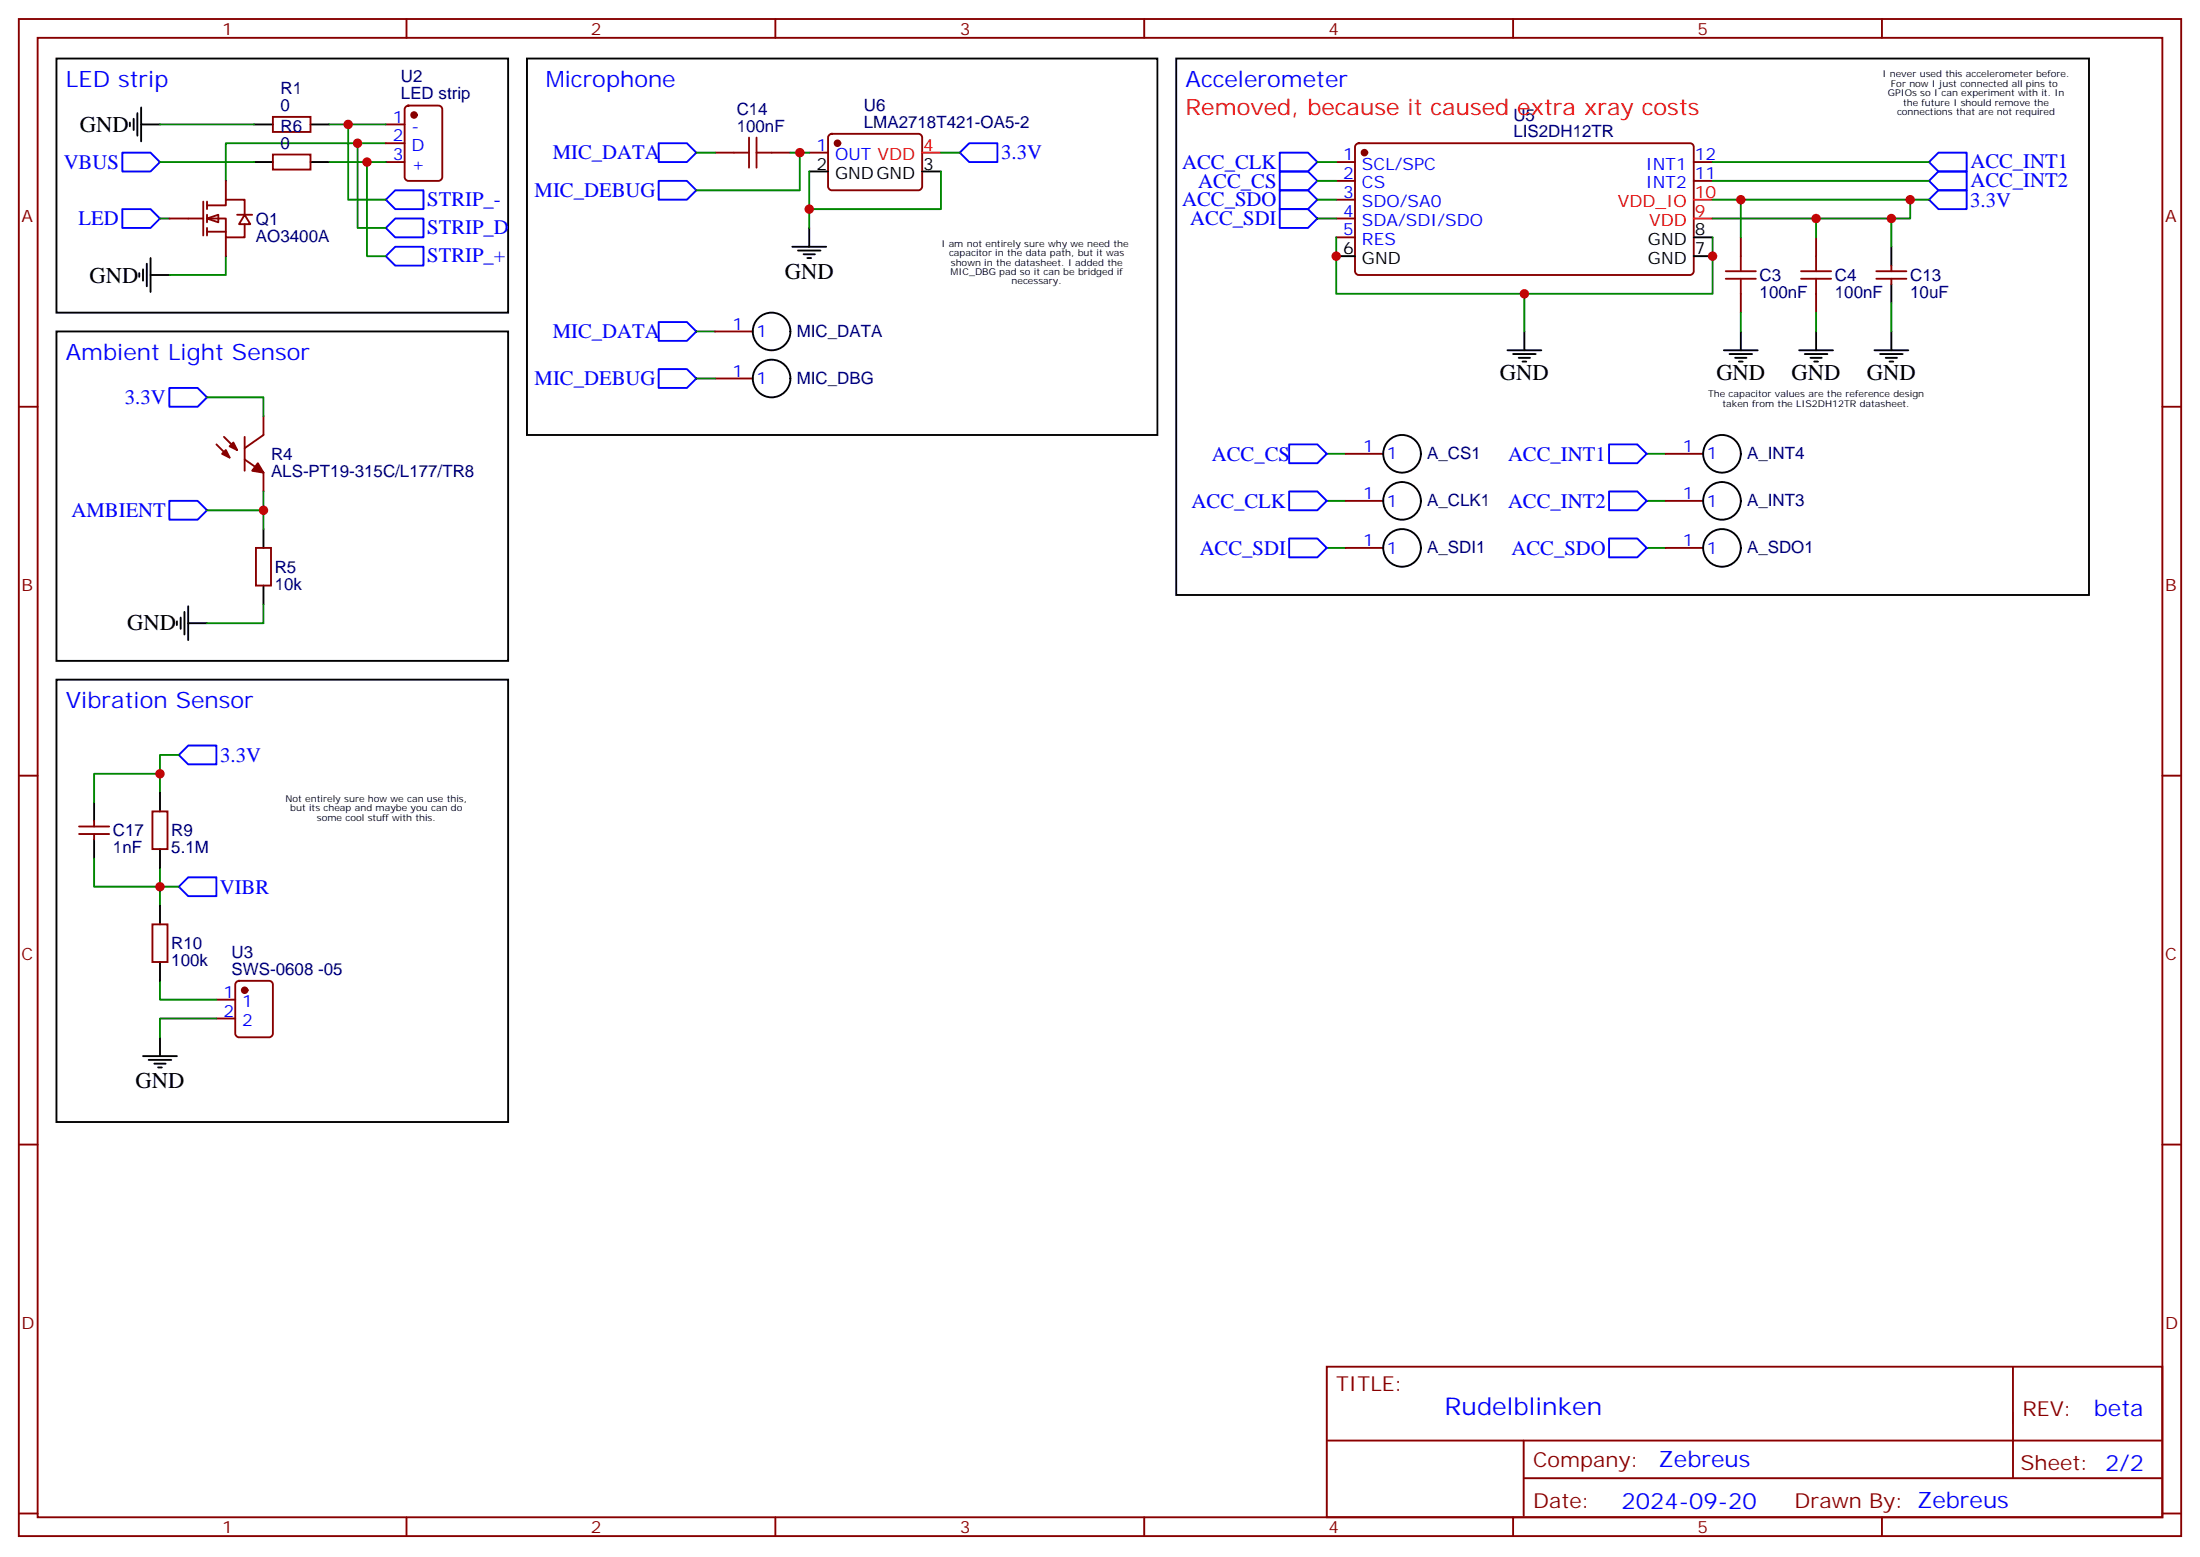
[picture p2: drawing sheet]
<svg xmlns="http://www.w3.org/2000/svg" width="412mm" height="292mm" viewBox="0 0 412 292" stroke-linecap="round" stroke-linejoin="round" font-family="sans-serif">
<g fill="none" stroke="#870000" stroke-width=".35">
<path d="M3.5 3.6h405.4v284.3h-405.4zM7.1 7.1h398.2v277.3h-398.2zM76.2 3.6v3.5M145.3 3.6v3.5M214.5 3.6v3.5M283.6 3.6v3.5M352.8 3.6v3.5M250.5 30.4h3.5M250.5 33.9h3.5M250.5 37.4h3.5M254.2 27.1l.5-.3h62.1a.71 .71 0 0 1 .7 .8v23.2a.76 .76 0 0 1-.7 .7h-62.1a.76 .76 0 0 1-.7-.7v-23.2zM317.5 30.4h3.5"/>
<path d="M317.5 33.9h3.5M250.5 41h3.5M250.5 44.5h3.5M326.3 44.5v3.5M326.3 55.1v3.5M340.4 44.5v3.5M340.4 55.1v3.5M351.7 52.2h5.7M351.7 50.8h5.7M354.5 49.8v1M354.5 52.2v1.1M3.5 76.2h3.6"/>
<path d="M49.4 78v3.5l-3.5 2.5M405.3 76.2h3.6M40.6 83.3l2.4 2.5M42 81.9l2.4 2.4M45.9 81.9v6.3M45.9 86.1l3.5 2.5v3.5M48 102.7h2.8v7h-2.8zM3.5 145.4h3.6M405.3 145.4h3.6M3.5 214.5h3.6M405.3 214.5h3.6M248.7 256.2h156.6v28.2h-156.6z"/>
<path d="M377.3 256.2v20.9M248.7 270h156.5M285.6 277.1h119.6M285.6 270v14.1M3.5 283.7h3.6M76.2 284.4v3.5M145.3 284.4v3.5M214.5 284.4v3.5M283.6 284.4v3.5M352.8 284.4v3.5M405.3 283.7h3.6"/>
</g>
<path d="M22.9 28.6h5.3l1.8 1.8-1.8 1.7h-5.3zM22.9 39.2h5.3l1.8 1.8-1.8 1.7h-5.3zM239.9 28.6h5.3l1.7 1.8-1.7 1.7h-5.3zM239.9 32.1h5.3l1.7 1.8-1.7 1.8h-5.3zM239.9 35.7h5.3l1.7 1.7-1.7 1.8h-5.3zM239.9 39.2h5.3l1.7 1.8-1.7 1.7h-5.3zM361.6 37.4l1.8-1.7h5.3v3.5h-5.3zM361.6 30.4l1.8-1.8h5.3v3.5h-5.3zM361.6 33.9l1.8-1.8h5.3v3.6h-5.3zM31.7 72.7h5.3l1.8 1.8-1.8 1.7h-5.3zM31.7 93.9h5.3l1.8 1.7-1.8 1.8h-5.3z" fill="none" stroke="#00f" stroke-width=".35"/>
<g fill="none" stroke="#008700" stroke-width=".35">
<path d="M72.3 26.8h-30v7.1M246.9 37.4h3.6M246.9 30.4h3.6M246.9 33.9h3.6M321 37.4h40.6M321 30.4h40.6M321 33.9h40.6M326.3 37.4v7.1M358.1 37.4v3.6h-37.1M30 41h1.7M42.3 48v3.5h-10.6M246.9 41h3.6"/>
<path d="M250.5 44.5v10.6h35.3v7M321 44.5v10.6h-35.2M326.3 58.6v3.5M340.4 41v3.5M340.4 58.6v3.5M354.5 41v5.2M354.5 56.8v5.3M38.8 74.5h10.6v3.5M38.8 95.6h10.6M49.4 92.1v7.1M49.4 113.3v3.5h-10.6"/>
</g>
<g fill="none" stroke="#000" stroke-width=".35">
<path d="M10.6 11h84.6v47.6h-84.6zM220.5 11h171.1v100.5h-171.1zM26.1 51.2v.7M26.8 50.5v2.1M27.5 49.4v4.3M28.2 51.5h3.5M28.2 48.4v6.3M250.5 48h3.5M317.5 48h3.5M317.5 44.5h3.5M354.5 46.2v3.6M354.5 53.3v3.5"/>
<path d="M10.6 62.1h84.6v61.8h-84.6zM282.6 65.7h6.3M283.6 66.4h4.3M284.7 67.1h2.1M285.4 67.8h.7M285.8 62.1v3.6M323.1 65.7h6.4M324.2 66.4h4.2M325.3 67.1h2.1M326 67.8h.7M326.3 62.1v3.6M337.3 65.7h6.3"/>
<path d="M338.3 66.4h4.2M339.4 67.1h2.1M340.1 67.8h.7M340.4 62.1v3.6M351.4 65.7h6.3M352.4 66.4h4.3M353.5 67.1h2.1M354.2 67.8h.7M354.5 62.1v3.6M49.4 99.2v3.5M33.2 116.5v.7M33.9 115.7v2.2"/>
<path d="M34.6 114.7v4.2M35.3 116.8h3.5M35.3 113.6v6.4M49.4 109.7v3.6"/>
</g>
<g fill="#870000" stroke="#870000" stroke-width=".35">
<path d="M43 83.6l.7-.7 .7 1.4z"/>
<path d="M41.6 85.1l.7-.8 .7 1.5z"/>
<path d="M48.3 86.8l1.1 1.8-2.1-.4z"/>
<circle cx="255.8" cy="28.6" r=".53"/>
</g>
<path d="M317.5 37.4h3.5M317.5 41h3.5" fill="none" stroke="#f00" stroke-width=".35"/>
<path d="M323.5 52.2h5.6M323.5 50.8h5.6M326.3 48v2.8M326.3 52.2v2.9M337.6 52.2h5.7M337.6 50.8h5.7M340.4 48v2.8M340.4 52.2v2.9" fill="none" stroke="#a10000" stroke-width=".35"/>
<g fill="#fff" stroke="#870000" stroke-width=".35">
<path d="M38.8 41l2.1-.7v1.4z"/>
<path d="M45.9 40.3l1 1.7h-2.1z"/>
</g>
<g fill="none" stroke="#870000" stroke-width=".35">
<path d="M76.1 20l.5-.2h5.6a.71 .71 0 0 1 .7 .7v12.7a.76 .76 0 0 1-.7 .7h-5.6a.76 .76 0 0 1-.8-.7v-12.7zM38.1 37.8v6.3M38.8 38.5h3.5v-1.1h3.6v2.9M38.8 37.8v1.4M42.3 33.9v3.5M51.2 21.9h7v2.8h-7zM51.2 29h7v2.8h-7zM72.3 23.3h3.5M72.3 26.8h3.5M72.3 30.4h3.5M134.1 28.6h3.5M144.6 28.6h3.6"/>
<path d="M151.7 28.6h3.5M155.5 25.3l.4-.2h16.3a.71 .71 0 0 1 .7 .7v9.2a.76 .76 0 0 1-.7 .7h-16.3a.76 .76 0 0 1-.7-.7v-9.2zM31.7 41h6.4M38.8 41h3.5v3.5h3.6v-2.5M38.8 43.4h3.5M38.8 40.3v1.4M38.8 42.7v1.4M42.3 44.5v3.5M44.4 40.3h2.9M134.1 70.9h7M134.1 62.1h7M252.2 93.9h7.1"/>
<path d="M252.2 85.1h7.1M312.2 93.9h7.1M312.2 85.1h7.1M252.2 102.7h7.1M312.2 102.7h7.1M14.8 154.9h5.7M14.8 156.3h5.7M17.6 153.8v1.1M17.6 156.3v1.1M28.6 152.1h2.8v7h-2.8zM28.6 173.2h2.8v7.1h-2.8zM40.6 187.4h3.5"/>
<path d="M40.6 190.9h3.5M44.3 184l.5-.2h5.6a.71 .71 0 0 1 .8 .7v9.2a.76 .76 0 0 1-.8 .7h-5.6a.76 .76 0 0 1-.7-.7v-9.2z"/>
</g>
<g fill="#870000" stroke="#870000" stroke-width=".35">
<circle cx="77.6" cy="21.6" r=".53"/>
<circle cx="45.9" cy="185.6" r=".53"/>
<circle cx="157" cy="26.8" r=".53"/>
</g>
<g fill="none" stroke="#000" stroke-width=".35">
<path d="M98.8 11h118.2v70.5h-118.2zM24.3 23v.7M25 22.3v2.1M25.8 21.2v4.2M26.5 23.3h3.5M26.5 20.1v6.4M47.6 23.3h3.6M47.6 30.4h3.6M58.2 23.3h3.5M58.2 30.4h3.5M151.7 32.1h3.5M172.9 32.1h3.5"/>
<path d="M148.5 46.2h6.4M149.6 47h4.2M150.6 47.7h2.2M151.3 48.4h.7M151.7 42.7v3.5M10.6 127.4h84.6v82.9h-84.6zM17.6 150.3v3.5M17.6 157.4v3.5M30 148.6v3.5M30 159.1v3.6M30 169.7v3.5M26.8 197.9h6.4"/>
<path d="M27.9 198.6h4.2M28.9 199.4h2.1M30 180.3v3.5M30 194.4v3.5M29.6 200.1h.7"/>
<circle cx="144.6" cy="70.9" r="3.5"/>
<circle cx="144.6" cy="62.1" r="3.5"/>
<circle cx="262.8" cy="85.1" r="3.5"/>
<circle cx="262.8" cy="93.9" r="3.5"/>
<circle cx="322.8" cy="85.1" r="3.5"/>
<circle cx="322.8" cy="93.9" r="3.5"/>
<circle cx="262.8" cy="102.7" r="3.5"/>
<circle cx="322.8" cy="102.7" r="3.5"/>
</g>
<g fill="none" stroke="#008700" stroke-width=".35">
<path d="M30 23.3h17.6M30 30.4h17.6M61.7 23.3h10.6M61.7 30.4h10.6M65.3 23.3v14.1h7M67 26.8v15.9h5.3M68.8 30.4v17.6h3.5M130.5 28.6h3.6M148.2 28.6h3.5M149.9 28.6v7.1h-19.4M151.7 32.1v7.1M176.4 32.1v7.1h-24.7v3.5"/>
<path d="M176.4 28.6h3.5M130.5 70.9h3.6M130.5 62.1h3.6M248.7 93.9h3.5M248.7 85.1h3.5M308.7 93.9h3.5M308.7 85.1h3.5M248.7 102.7h3.5M308.7 102.7h3.5M30 148.6v-3.6h-12.4v5.3M33.5 141.5h-3.5v3.5M17.6 160.9v5.3h15.9"/>
<path d="M30 162.7v7M30 183.8v3.6h10.6M40.6 190.9h-10.6v3.5"/>
</g>
<g fill="none" stroke="#00f" stroke-width=".35">
<path d="M72.3 37.4l1.8-1.7h5.3v3.5h-5.3zM123.5 26.8h5.3l1.7 1.8-1.7 1.8h-5.3zM123.5 33.9h5.3l1.7 1.8-1.7 1.7h-5.3zM181.7 26.8h5.3v3.6h-5.3l-1.8-1.8zM72.3 42.7l1.8-1.7h5.3v3.5h-5.3zM72.3 48l1.8-1.8h5.3v3.6h-5.3zM123.5 69.2h5.3l1.7 1.7-1.7 1.8h-5.3zM123.5 60.4h5.3l1.7 1.7-1.7 1.8h-5.3zM241.7 92.1h5.2l1.8 1.8-1.8 1.7h-5.2zM241.7 83.3h5.2l1.8 1.8-1.8 1.7h-5.2zM301.6 92.1h5.3l1.8 1.8-1.8 1.7h-5.3zM301.6 83.3h5.3l1.8 1.8-1.8 1.7h-5.3z"/>
<path d="M241.7 100.9h5.2l1.8 1.8-1.8 1.8h-5.2zM301.6 100.9h5.3l1.8 1.8-1.8 1.8h-5.3zM33.5 141.5l1.8-1.8h5.3v3.6h-5.3zM35.3 164.4h5.3v3.6h-5.3l-1.8-1.8z"/>
</g>
<path d="M137.6 28.6h2.8M140.4 25.8v5.6M141.8 28.6h2.8M141.8 25.8v5.6" fill="none" stroke="#a10000" stroke-width=".35"/>
<path d="M172.9 28.6h3.5" fill="none" stroke="#f00" stroke-width=".35"/>
<g fill="#c00">
<circle cx="49.4" cy="95.6" r=".88"/>
<circle cx="285.8" cy="55.1" r=".88"/>
<circle cx="321" cy="48" r=".88"/>
<circle cx="358.1" cy="37.4" r=".88"/>
<circle cx="340.4" cy="41" r=".88"/>
<circle cx="326.3" cy="37.4" r=".88"/>
<circle cx="354.5" cy="41" r=".88"/>
<circle cx="250.5" cy="48" r=".88"/>
<circle cx="65.3" cy="23.3" r=".88"/>
<circle cx="67" cy="26.8" r=".88"/>
<circle cx="68.8" cy="30.4" r=".88"/>
<circle cx="149.9" cy="28.6" r=".88"/>
<circle cx="151.7" cy="39.2" r=".88"/>
<circle cx="30" cy="145" r=".88"/>
<circle cx="30" cy="166.2" r=".88"/>
</g>
<text font-size="4.6" fill="#00f" x="270.8" y="265.2">Rudelblinken</text>
<g font-size="4.2" fill="#00f">
<text x="12.3" y="16.3">LED strip</text>
<text x="102.3" y="16.3">Microphone</text>
<text x="222.2" y="16.3">Accelerometer</text>
<text x="12.3" y="67.4">Ambient Light Sensor</text>
<text x="12.3" y="132.7">Vibration Sensor</text>
<text x="392.5" y="265.4">beta</text>
<text x="310.9" y="275">Zebreus</text>
<text x="304" y="282.8">2024-09-20</text>
</g>
<text font-size="4.2" fill="#f00" x="222.2" y="21.6">Removed, because it caused extra xray costs</text>
<g font-size="4.2">
<text x="15" y="24.7">GND</text>
<text x="16.8" y="53">GND</text>
<text x="147.1" y="52.3">GND</text>
<text x="281.2" y="71.3">GND</text>
<text x="321.7" y="71.3">GND</text>
<text x="335.8" y="71.3">GND</text>
<text x="350" y="71.3">GND</text>
<text x="23.8" y="118.1">GND</text>
<text x="25.4" y="204">GND</text>
</g>
<g font-size="3.9" fill="#00f">
<text x="103.6" y="29.9">MIC_DATA</text>
<text x="187.7" y="29.8">3.3V</text>
<text x="11.9" y="31.6">VBUS</text>
<text x="221.6" y="31.6">ACC_CLK</text>
<text x="224.6" y="35.2">ACC_CS</text>
<text x="369.4" y="31.6">ACC_INT1</text>
<text x="369.4" y="35.1">ACC_INT2</text>
<text x="80.1" y="38.6">STRIP_-</text>
<text x="100.2" y="36.9">MIC_DEBUG</text>
<text x="221.6" y="38.7">ACC_SDO</text>
<text x="369.3" y="38.8">3.3V</text>
<text x="14.7" y="42.2">LED</text>
<text x="80.1" y="43.9">STRIP_D</text>
<text x="223.1" y="42.2">ACC_SDI</text>
<text x="80.1" y="49.2">STRIP_+</text>
<text x="103.6" y="63.4">MIC_DATA</text>
<text x="23.4" y="75.7">3.3V</text>
<text x="100.2" y="72.2">MIC_DEBUG</text>
<text x="227.2" y="86.3">ACC_CS</text>
<text x="282.7" y="86.3">ACC_INT1</text>
<text x="223.4" y="95.1">ACC_CLK</text>
<text x="282.7" y="95.1">ACC_INT2</text>
<text x="13.4" y="96.9">AMBIENT</text>
<text x="224.9" y="104">ACC_SDI</text>
<text x="283.3" y="104">ACC_SDO</text>
<text x="41.3" y="142.8">3.3V</text>
<text x="41.2" y="167.5">VIBR</text>
</g>
<g font-size="3.9" fill="#800">
<text x="250.5" y="260.7">TITLE:</text>
<text x="379.1" y="265.4">REV:</text>
<text x="287.4" y="274.9">Company:</text>
<text x="378.7" y="275.6">Sheet: 2/2</text>
<text x="287.4" y="282.6">Date:</text>
<text x="336.4" y="282.7">Drawn By: Zebreus</text>
</g>
<g font-size="3.2" fill="#800">
<text x="41.6" y="6.6">1</text>
<text x="110.8" y="6.6">2</text>
<text x="179.9" y="6.6">3</text>
<text x="249.1" y="6.6">4</text>
<text x="318.2" y="6.6">5</text>
<text x="4.1" y="41.7">A</text>
<text x="405.9" y="41.7">A</text>
<text x="4.1" y="110.8">B</text>
<text x="405.9" y="110.8">B</text>
<text x="4.1" y="180">C</text>
<text x="405.9" y="180">C</text>
<text x="4.1" y="249.1">D</text>
<text x="405.9" y="249.1">D</text>
<text x="41.6" y="287.4">1</text>
<text x="110.8" y="287.4">2</text>
<text x="179.9" y="287.4">3</text>
<text x="249.1" y="287.4">4</text>
<text x="318.2" y="287.4">5</text>
</g>
<g font-size="3.2" fill="#000080">
<text x="52.6" y="17.6">R1</text>
<text x="75.2" y="15.4">U2</text>
<text x="52.6" y="20.8">0</text>
<text x="75.2" y="18.6">LED strip</text>
<text x="138.1" y="21.6">C14</text>
<text x="161.9" y="23.9">LMA2718T421-OA5-2</text>
<text x="161.9" y="20.7">U6</text>
<text x="283.7" y="22.7">U5</text>
<text x="52.6" y="27.9">0</text>
<text x="52.6" y="24.7">R6</text>
<text x="138.1" y="24.7">100nF</text>
<text x="283.7" y="25.7">LIS2DH12TR</text>
<text x="48" y="45.3">AO3400A</text>
<text x="48" y="42.1">Q1</text>
<text x="329.8" y="52.7">C3</text>
<text x="344" y="52.7">C4</text>
<text x="358.1" y="52.7">C13</text>
<text x="329.8" y="55.8">100nF</text>
<text x="344" y="55.9">100nF</text>
<text x="358.1" y="55.9">10uF</text>
<text x="149.3" y="63.1">MIC_DATA</text>
<text x="149.3" y="71.9">MIC_DBG</text>
<text x="50.8" y="89.3">ALS-PT19-315C/L177/TR8</text>
<text x="50.8" y="86.2">R4</text>
<text x="267.5" y="86.1">A_CS1</text>
<text x="327.5" y="86.1">A_INT4</text>
<text x="267.5" y="94.9">A_CLK1</text>
<text x="327.5" y="94.9">A_INT3</text>
<text x="51.5" y="107.4">R5</text>
<text x="267.5" y="103.7">A_SDI1</text>
<text x="327.5" y="103.7">A_SDO1</text>
<text x="51.5" y="110.6">10k</text>
<text x="21.2" y="159.9">1nF</text>
<text x="21.2" y="156.7">C17</text>
<text x="32.1" y="159.9">5.1M</text>
<text x="32.1" y="156.7">R9</text>
<text x="32.1" y="177.9">R10</text>
<text x="43.4" y="179.6">U3</text>
<text x="32.1" y="181.1">100k</text>
<text x="43.4" y="182.8">SWS-0608 -05</text>
</g>
<g font-size="3.2" fill="#00f">
<text x="73.7" y="23">1</text>
<text x="73.7" y="26.5">2</text>
<text x="77.2" y="24.7">-</text>
<text x="77.2" y="28.3">D</text>
<text x="153" y="28.3">1</text>
<text x="73.7" y="30">3</text>
<text x="77.2" y="31.8">+</text>
<text x="156.5" y="30">OUT VDD</text>
<text x="251.8" y="30">1</text>
<text x="251.8" y="33.5">2</text>
<text x="255.3" y="31.8">SCL/SPC</text>
<text x="255.3" y="35.3">CS</text>
<text x="308.5" y="35.3">INT2</text>
<text x="308.5" y="31.8">INT1</text>
<text x="317.7" y="33.5">11</text>
<text x="317.7" y="30">12</text>
<text x="251.8" y="37.1">3</text>
<text x="251.8" y="40.6">4</text>
<text x="255.3" y="38.8">SDO/SA0</text>
<text x="251.8" y="44.1">5</text>
<text x="255.3" y="42.4">SDA/SDI/SDO</text>
<text x="255.3" y="45.9">RES</text>
<text x="137.3" y="61.8">1</text>
<text x="141.8" y="63.2">1</text>
<text x="137.3" y="70.6">1</text>
<text x="141.8" y="72">1</text>
<text x="255.5" y="84.7">1</text>
<text x="260" y="86.1">1</text>
<text x="315.5" y="84.7">1</text>
<text x="320" y="86.1">1</text>
<text x="255.5" y="93.5">1</text>
<text x="260" y="94.9">1</text>
<text x="315.5" y="93.5">1</text>
<text x="320" y="94.9">1</text>
<text x="255.5" y="102.3">1</text>
<text x="260" y="103.8">1</text>
<text x="315.5" y="102.3">1</text>
<text x="320" y="103.8">1</text>
<text x="41.9" y="187">1</text>
<text x="41.9" y="190.5">2</text>
<text x="45.4" y="188.8">1</text>
<text x="45.4" y="192.3">2</text>
</g>
<g font-size="3.2" fill="#f00">
<text x="173" y="28.3">4</text>
<text x="303.3" y="38.8">VDD_IO</text>
<text x="317.7" y="40.6">9</text>
<text x="317.7" y="37.1">10</text>
<text x="309.1" y="42.4">VDD</text>
</g>
<g font-size="3.2">
<text x="153" y="31.8">2</text>
<text x="156.5" y="33.5">GNDGND</text>
<text x="173" y="31.8">3</text>
<text x="251.8" y="47.7">6</text>
<text x="308.9" y="45.9">GND</text>
<text x="317.7" y="47.7">7</text>
<text x="317.7" y="44.1">8</text>
<text x="255.3" y="49.4">GND</text>
<text x="308.9" y="49.4">GND</text>
</g>
<g font-size="1.8">
<text x="352.9" y="14.5">I never used this accelerometer before.</text>
<text x="354.5" y="16.3">For now I just connected all pins to</text>
<text x="353.9" y="18">GPIOs so I can experiment with it. In</text>
<text x="355.6" y="21.6">connections that are not required</text>
<text x="356.7" y="19.8">the future I should remove the</text>
<text x="176.5" y="46.2">I am not entirely sure why we need the</text>
<text x="177.9" y="48">capacitor in the data path, but it was</text>
<text x="178.2" y="51.5">MIC_DBG pad so it can be bridged if</text>
<text x="178.2" y="49.8">shown in the datasheet. I added the</text>
<text x="189.6" y="53.3">necessary.</text>
<text x="320.2" y="74.5">The capacitor values are the reference design</text>
<text x="322.9" y="76.2">taken from the LIS2DH12TR datasheet.</text>
<text x="53.5" y="150.3">Not entirely sure how we can use this,</text>
<text x="54.4" y="152.1">but its cheap and maybe you can do</text>
<text x="59.4" y="153.8">some cool stuff with this.</text>
</g>
</svg>
